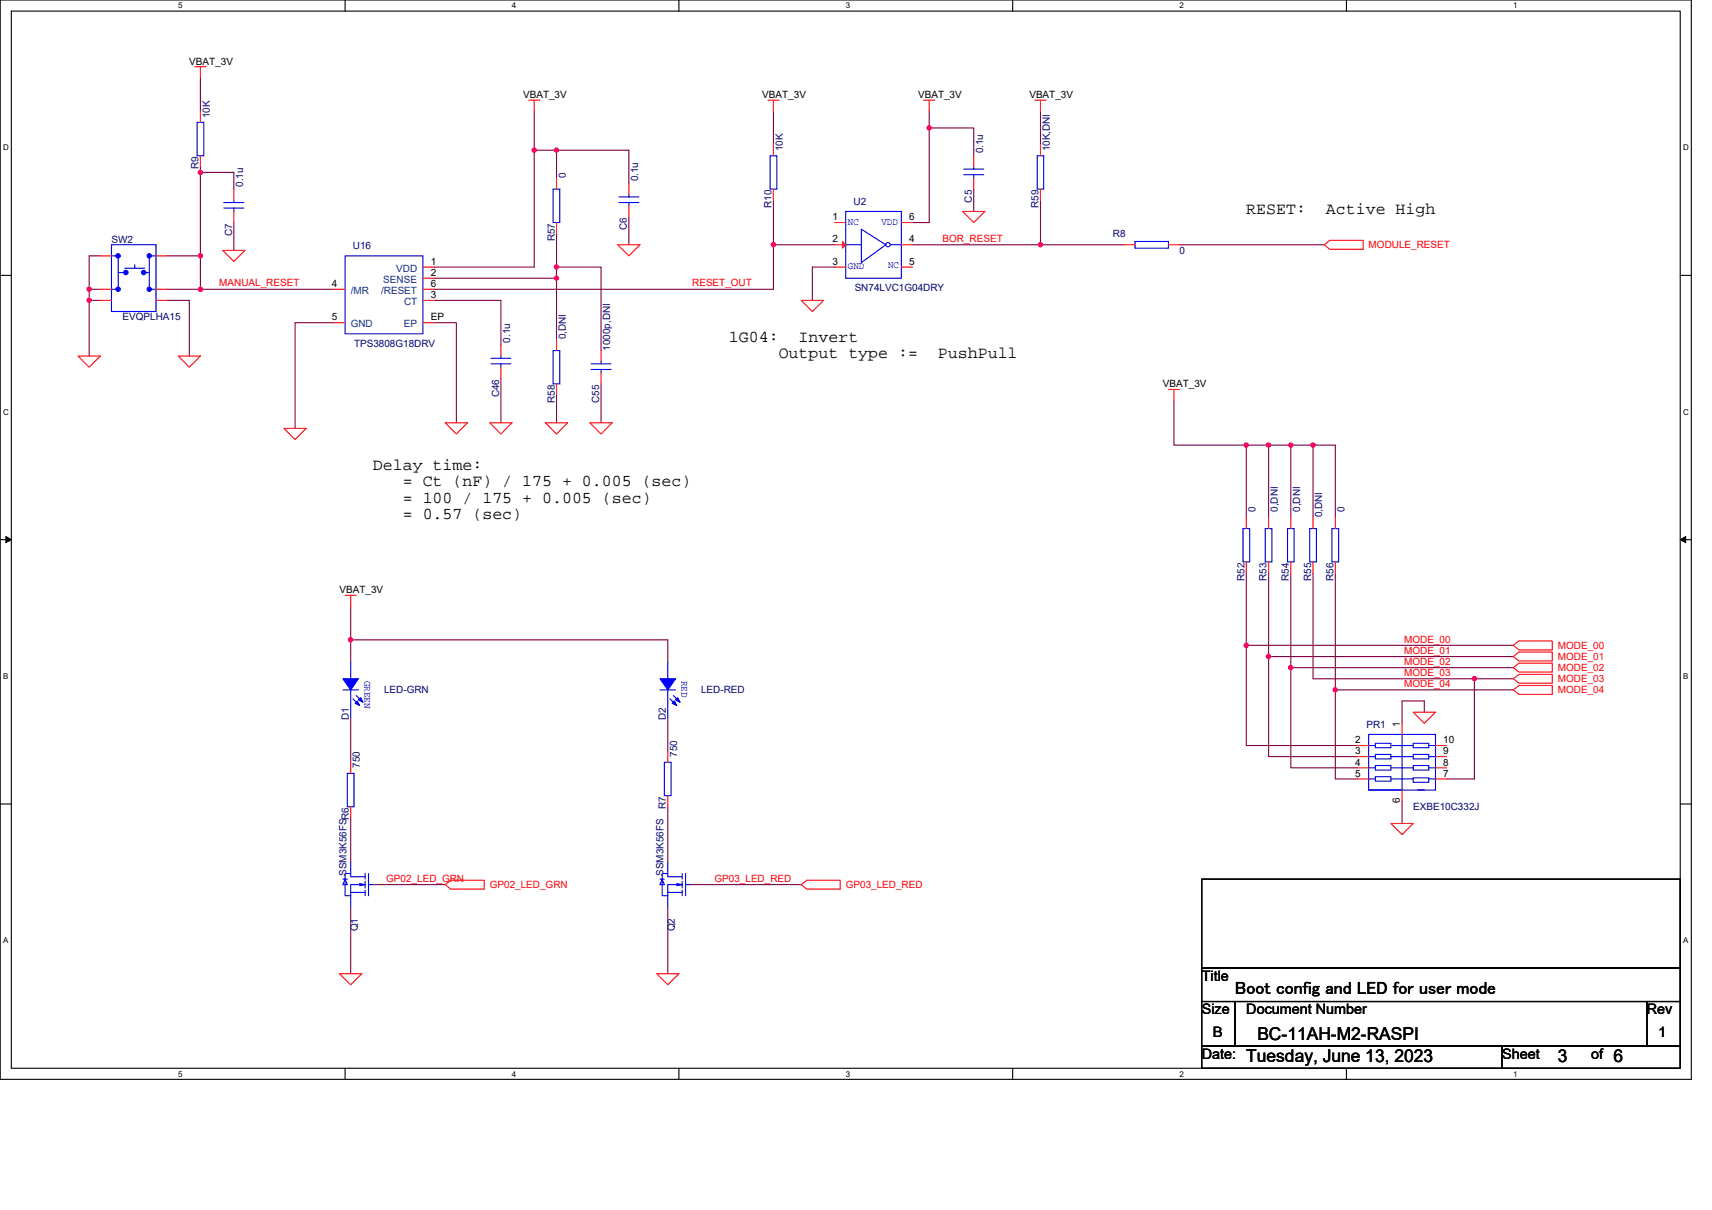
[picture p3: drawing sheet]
<svg xmlns="http://www.w3.org/2000/svg" width="297mm" height="210mm" viewBox="0 0 297 210" stroke-linecap="round" stroke-linejoin="round" font-family="sans-serif">
<path d="M0 0h293.5v187.2h-293.5zM2 1.9h289.5v183.4h-289.5z" fill="none" stroke="#000" stroke-width=".19"/>
<g fill="#fff">
<path d="M30.9 .2h.8v1.6h-.8z"/>
<path d="M30.9 185.5h.8v1.6h-.8z"/>
</g>
<path d="M59.9 0v1.9M59.9 185.3v1.9" fill="none" stroke="#000" stroke-width=".19"/>
<g fill="#fff">
<path d="M88.8 .2h.8v1.6h-.8z"/>
<path d="M88.8 185.5h.8v1.6h-.8z"/>
</g>
<path d="M117.8 0v1.9M117.8 185.3v1.9" fill="none" stroke="#000" stroke-width=".19"/>
<g fill="#fff">
<path d="M146.7 .2h.8v1.6h-.8z"/>
<path d="M146.7 185.5h.8v1.6h-.8z"/>
</g>
<path d="M175.7 0v1.9M175.7 185.3v1.9" fill="none" stroke="#000" stroke-width=".19"/>
<g fill="#fff">
<path d="M204.7 .2h.7v1.6h-.7z"/>
<path d="M204.7 185.5h.7v1.6h-.7z"/>
</g>
<path d="M233.6 0v1.9M233.6 185.3v1.9" fill="none" stroke="#000" stroke-width=".19"/>
<g fill="#fff">
<path d="M262.6 .2h.7v1.6h-.7z"/>
<path d="M262.6 185.5h.7v1.6h-.7z"/>
<path d="M.5 24.8h1v1.6h-1z"/>
<path d="M292 24.8h1v1.6h-1z"/>
<path d="M.5 70.7h1v1.5h-1z"/>
<path d="M292 70.7h1v1.5h-1z"/>
</g>
<path d="M0 47.8h2M291.5 47.8h2" fill="none" stroke="#000" stroke-width=".19"/>
<g fill="#fff">
<path d="M.5 116.5h.9v1.6h-.9z"/>
<path d="M292 116.5h.9v1.6h-.9z"/>
</g>
<path d="M0 93.6h2M291.5 93.6h2" fill="none" stroke="#000" stroke-width=".19"/>
<path d="M1 93.1l1 .5-1 .5zM291.5 93.6l1-.5v1z" fill="#000" stroke="#000" stroke-width=".17"/>
<g fill="#fff">
<path d="M.5 162.4h.9v1.5h-.9z"/>
<path d="M292 162.4h.9v1.5h-.9z"/>
</g>
<path d="M0 139.5h2M291.5 139.5h2M208.5 152.5h83v15.4h-83zM208.5 167.9h83v5.8h-83zM208.5 173.7h5.8v7.8h-5.8zM214.3 173.7h71.4v7.8h-71.4zM285.7 173.7h5.8v7.8h-5.8zM208.5 181.5h52.1v3.8h-52.1zM260.6 181.5h30.9v3.8h-30.9z" fill="none" stroke="#000" stroke-width=".19"/>
<g fill="none" stroke="#800040" stroke-width=".19">
<path d="M34.8 13.5v5.8M92.7 19.3v6.8M134.2 19.3v5.8M161.2 19.3v2.9M180.5 19.3v5.8M34.8 29v.9M34.8 29.9v14.5M34.8 29.9h5.8v2.9M40.6 38.6v4.8M92.7 26.1v20.2h-17.4M92.7 26.1h3.9M96.6 26.1h12.5v5.8"/>
<path d="M96.6 26.1v4.8M109.1 37.6v4.9M134.2 34.7v7.8M161.2 22.2h7.7v4.8M161.2 22.2v16.4h-2.9M168.9 32.8v3.9M180.5 34.7v7.8M15.5 50.2v1.9M15.5 52.1v9.7M15.5 50.2h1.9M15.5 52.1h1.9M17.4 44.4h-1.9v5.8"/>
<path d="M29 50.2h5.8M29 52.1h3.8v9.7M29 44.4h5.8M34.8 44.4v5.8M34.8 50.2h23.2M58 56h-6.8v18.3M75.3 52.1h11.6v7.7M75.3 48.3h21.3M75.3 56h3.9v17.3M96.6 40.5v5.8M96.6 48.3v10.6M96.6 48.3v-2h7.7v14.5"/>
<path d="M134.2 42.5h10.6M134.2 42.5v7.7h-58.9M144.8 46.3h-3.9v5.8M158.3 42.5h22.2M180.5 42.5h14.5M204.7 42.5h25.1M86.9 65.6v7.7M96.6 68.5v4.8M104.3 66.6v6.7M203.7 69.5v7.7h12.5M216.2 77.2v12.6M216.2 77.2h3.9"/>
<path d="M220.1 77.2h3.9M220.1 77.2v12.6M224 77.2h3.8M224 77.2v12.6M227.8 77.2h3.9v12.6M227.8 77.2v12.6M216.2 99.4v12.6M220.1 99.4v14.5M224 99.4v16.4M227.8 99.4v18.4h28M231.7 99.4v20.3M60.9 111h55v3.9"/>
<path d="M60.9 111v3.9M60.9 105.2v5.8M216.2 112v17.3h19.3M216.2 112h46.4M220.1 113.9h42.5M220.1 113.9v17.4h15.4M224 115.8h38.6M224 115.8v17.4h11.5M231.7 119.7v15.4h3.8M231.7 119.7h30.9M255.8 117.8v17.3h-4.8M255.8 117.8h6.8"/>
<path d="M60.9 124.5v7.7M115.9 140v9.6M115.9 124.5v5.8M243.3 139v3.9M247.1 123.5v-1.9h-3.8v3.9M60.9 141.9v7.7M60.9 157.3v11.6M64.7 153.5h12.6M115.9 157.3v11.6M119.7 153.5h19.3"/>
</g>
<g fill="#f0f" stroke="#f0f" stroke-width=".19">
<circle cx="216.2" cy="111.9" r=".38"/>
<circle cx="223.9" cy="115.8" r=".38"/>
<circle cx="231.7" cy="119.7" r=".38"/>
<circle cx="92.7" cy="26" r=".38"/>
<circle cx="161.2" cy="22.2" r=".38"/>
<circle cx="15.5" cy="50.2" r=".38"/>
<circle cx="15.5" cy="52.1" r=".38"/>
<circle cx="34.8" cy="50.2" r=".38"/>
<circle cx="34.8" cy="44.4" r=".38"/>
<circle cx="134.2" cy="42.4" r=".38"/>
<circle cx="216.2" cy="77.2" r=".38"/>
<circle cx="223.9" cy="77.2" r=".38"/>
<circle cx="220.1" cy="77.2" r=".38"/>
<circle cx="227.8" cy="77.2" r=".38"/>
<circle cx="60.8" cy="111" r=".38"/>
<circle cx="255.8" cy="117.7" r=".38"/>
<circle cx="220.1" cy="113.9" r=".38"/>
<circle cx="96.5" cy="26" r=".38"/>
<circle cx="96.5" cy="48.2" r=".38"/>
<circle cx="96.5" cy="46.3" r=".38"/>
<circle cx="34.8" cy="29.9" r=".38"/>
<circle cx="180.5" cy="42.4" r=".38"/>
</g>
<g fill="none" stroke="#f00" stroke-width=".19">
<path d="M33.8 11.6h1.9M34.8 11.6v1.9M34.8 19.3v1.9M91.7 17.4h2M92.7 17.4v1.9M133.2 17.4h2M134.2 17.4v1.9M160.2 17.4h2M161.2 17.4v1.9M179.6 17.4h1.9M180.5 17.4v1.9M34.8 27v2"/>
<path d="M40.6 32.8v1.9M40.6 36.7v1.9M96.6 38.6v1.9M96.6 30.9v1.9M109.1 31.9v1.9M109.1 35.7v1.9M134.2 32.8v1.9M134.2 25.1v1.9M144.8 38.6h1.9M156.4 38.6h1.9M167 36.7h3.9l-2 1.9zM168.9 27v2"/>
<path d="M168.9 30.9v1.9M180.5 32.8v1.9M180.5 25.1v1.9M17.4 44.4h1.9M17.4 50.2h1.9M17.4 52.1h1.9M27.1 44.4h1.9M27.1 50.2h1.9M27.1 52.1h1.9M38.6 43.4h3.9l-1.9 2zM58 50.2h1.9M58 56h1.9"/>
<path d="M73.4 46.3h1.9M73.4 48.3h1.9M73.4 52.1h1.9M73.4 50.2h1.9M73.4 56h1.9M86.9 59.8v2M96.6 58.9v1.9M107.2 42.5h3.8l-1.9 1.9zM139 52.1h3.9l-2 1.9zM144.8 42.5h1.9M144.8 46.3h1.9M156.4 42.5h1.9"/>
<path d="M156.4 46.3h1.9M195 42.5h1.9M202.7 42.5h2M229.8 42.5l.9-.8h5.8v1.5h-5.8zM13.5 61.8h3.9l-1.9 1.9zM30.9 61.8h3.9l-2 1.9zM49.3 74.3h3.8l-1.9 1.9zM77.3 73.3h3.8l-1.9 2zM85 73.3h3.8l-1.9 2zM86.9 63.7v1.9M94.6 73.3h3.9l-1.9 2zM96.6 66.6v1.9"/>
<path d="M102.3 73.3h3.9l-1.9 2zM104.3 60.8v1.9M104.3 64.7v1.9M202.7 67.6h2M203.7 67.6v1.9M216.2 97.5v1.9M216.2 89.8v1.9M220.1 97.5v1.9M220.1 89.8v1.9M224 97.5v1.9M224 89.8v1.9M227.8 97.5v1.9"/>
<path d="M227.8 89.8v1.9M231.7 97.5v1.9M231.7 89.8v1.9M59.9 103.3h1.9M60.9 103.3v1.9M60.9 114.9h.1M115.9 114.9h.1M262.6 112l.9-.8h5.8v1.5h-5.8zM262.6 113.9l.9-.8h5.8v1.6h-5.8zM262.6 115.8l.9-.8h5.8v1.6h-5.8zM262.6 117.8l.9-.8h5.8v1.5h-5.8zM262.6 119.7l.9-.8h5.8v1.6h-5.8z"/>
<path d="M60.9 140v1.9M60.9 132.2v2M60.9 124.5h.1M115.9 138v2M115.9 130.3v1.9M115.9 124.5h.1M235.5 129.3h2M235.5 131.3h2M235.5 133.2h2M235.5 135.1h2M243.3 125.5v1.9M243.3 137.1v1.9"/>
<path d="M245.2 123.5h3.9l-2 2zM249.1 135.1h1.9M249.1 133.2h1.9M249.1 131.3h1.9M249.1 129.3h1.9M60.9 149.6h.1M60.9 157.3h.1M64.7 153.5h.1M77.3 153.5l.9-.8h5.8v1.5h-5.8zM115.9 149.6h.1M115.9 157.3h.1M119.7 153.5h.1"/>
<path d="M139 153.5l1-.8h5.8v1.5h-5.8zM241.3 142.9h3.9l-1.9 1.9zM58.9 168.9h3.9l-1.9 1.9zM113.9 168.9h3.9l-1.9 1.9z"/>
</g>
<g fill="none" stroke="#00f" stroke-width=".19">
<path d="M34.2 21.2h1.2v5.8h-1.2zM38.8 36.1h3.5M38.8 35.1h3.5M40.6 34.7v.4M40.6 36.1v.6M96 32.8h1.1v5.8h-1.1zM107.4 35.1h3.4M107.4 34.2h3.4M109.1 33.8v.4M109.1 35.1v.6M133.6 27h1.2v5.8h-1.2zM146.7 36.7h9.7v11.6h-9.7z"/>
<path d="M149.5 39.8l4.2 2.7-4.2 3.1zM167.2 30.3h3.5M167.2 29.3h3.5M168.9 29v.3M168.9 30.3v.6M180 27h1.1v5.8h-1.1zM19.3 50.2h1M19.3 42.5h7.8v11.5h-7.8zM19.5 44.4h.8M20.5 44.6v5.6M20.5 47.3h1.2M21.7 46.5h3.4"/>
<path d="M23.4 45.9v.6M25.1 47.3h.8M25.9 44.8v5.2M26.1 50.2h1M26.1 44.4h1M59.9 44.4h13.5v13.5h-13.5zM146.7 42.5h2.8M154.5 42.5h1.9M196.9 41.9h5.8v1.2h-5.8zM85.2 63.1h3.4M85.2 62.1h3.4M86.9 61.8v.3"/>
<path d="M86.9 63.1v.6M96 60.8h1.1v5.8h-1.1zM102.5 64.1h3.5M102.5 63.1h3.5M104.3 62.7v.4M104.3 64.1v.6M215.7 91.7h1.1v5.8h-1.1zM219.5 91.7h1.2v5.8h-1.2zM223.4 91.7h1.1v5.8h-1.1zM227.2 91.7h1.2v5.8h-1.2zM231.1 91.7h1.2v5.8h-1.2zM59.5 119.7h2.7"/>
<path d="M60.9 114.9v4.8M60.9 118.7v5.8M114.5 119.7h2.7M115.9 114.9v4.8M115.9 118.7v5.8M60.3 134.2h1.1v5.8h-1.1zM61.2 121.2l1.2 1.2M61.8 120.6l1.2 1.2M115.3 132.2h1.1v5.8h-1.1zM116.2 121.2l1.2 1.2M116.8 120.6l1.2 1.2M237.5 127.4h11.6v9.7h-11.6z"/>
<path d="M237.5 129.3h1.1M237.5 131.3h1.1M237.5 133.2h1.1M237.5 135.1h1.1M238.6 128.9h2.7v.8h-2.7zM238.6 130.9h2.7v.8h-2.7zM238.6 132.8h2.7v.8h-2.7zM238.6 134.7h2.7v.8h-2.7zM241.3 131.3h3.9M241.3 133.2h3.9M241.3 135.1h3.9M241.5 129.3h3.7"/>
<path d="M243.3 127.4v9.7h-5.8M245.2 128.9h2.7v.8h-2.7zM245.2 134.9h2.7v.8h-2.7zM245.2 132.8h2.7v.8h-2.7zM245.2 130.9h2.7v.8h-2.7zM246 137.1h1.1M247.9 129.3h1.2M247.9 135.1h1.2M247.9 133.2h1.2M247.9 131.3h1.2M59.5 152.5h.8M59.9 152.5l.4 1h-.8z"/>
<path d="M60.9 149.6v2.5h2.4M60.9 151.5h-1v3.9h1M60.9 154.8h2.4M62.4 153.3l.9 .2-.9 .1M63.3 154.4v1M63.3 153.5h-2.4v3.8M63.3 152.9v1.2M63.3 151.5v1M63.9 151.5v3.9M63.9 153.5h.8M114.5 152.5h.8M114.9 152.5l.4 1h-.8z"/>
<path d="M115.9 154.8h2.5M115.9 149.6v2.5h2.5M115.9 151.5h-1v3.9h1M117.4 153.3l1 .2-1 .1M118.4 153.5h-2.5v3.8M118.4 154.4v1M118.4 152.9v1.2M118.4 151.5v1M119 151.5v3.9M119 153.5h.7"/>
<circle cx="154.1" cy="42.4" r=".38"/>
</g>
<g fill="#00f" stroke="#00f" stroke-width=".19">
<path d="M62 121.6l.4 .8-.8-.4z" fill-rule="evenodd"/>
<path d="M62.2 121.4l.4-.4 .4 .8z" fill-rule="evenodd"/>
<path d="M59.5 117.8h2.7l-1.3 1.9z" fill-rule="evenodd"/>
<path d="M117 121.6l.4 .8-.8-.4z" fill-rule="evenodd"/>
<path d="M117.6 121l.4 .8-.8-.4z" fill-rule="evenodd"/>
<path d="M114.5 117.8h2.7l-1.3 1.9z" fill-rule="evenodd"/>
<circle cx="20.5" cy="44.4" r=".38"/>
<circle cx="20.5" cy="50.2" r=".38"/>
<circle cx="25.9" cy="50.2" r=".38"/>
<circle cx="25.9" cy="44.4" r=".38"/>
<circle cx="24.9" cy="47.3" r=".38"/>
<circle cx="21.8" cy="47.3" r=".38"/>
</g>
<path d="M146.2 41.9l.5 .6-.5 .5z" fill="#f00" stroke="#f00" stroke-width=".19"/>
<g font-size="3.1">
<text x="214.3" y="172.5">Boot config and LED for user mode</text>
<text x="216.2" y="184.2">Tuesday, June 13, 2023</text>
<text x="218.2" y="180.3">BC-11AH-M2-RASPI</text>
<text x="270.3" y="184.2">3</text>
<text x="279.9" y="184.2">6</text>
</g>
<g font-size="2.9">
<text x="216.2" y="37">RESET:</text>
<text x="230.1" y="37">Active High</text>
<text x="126.5" y="59.2">1G04:</text>
<text x="138.6" y="59.2">Invert</text>
<text x="135.1" y="62.1">Output type :=</text>
<text x="162.7" y="62.1">PushPull</text>
<text x="64.7" y="81.4">Delay time:</text>
<text x="69.9" y="84.3">= Ct (nF) / 175 + 0.005 (sec)</text>
<text x="69.9" y="87.2">= 100 / 175 + 0.005 (sec)</text>
<text x="69.9" y="90.1">= 0.57 (sec)</text>
</g>
<g font-size="2.5">
<text x="208.5" y="170.2">Title</text>
<text x="208.5" y="176">Size</text>
<text x="210.5" y="179.8">B</text>
<text x="216.2" y="176">Document Number</text>
<text x="285.7" y="176">Rev</text>
<text x="287.7" y="179.8">1</text>
<text x="208.5" y="183.7">Date:</text>
<text x="260.6" y="183.7">Sheet</text>
<text x="276.1" y="183.7">of</text>
</g>
<g font-size="1.7">
<text x="32.8" y="11.2">VBAT_3V</text>
<text x="90.8" y="17">VBAT_3V</text>
<text x="132.3" y="17">VBAT_3V</text>
<text x="159.3" y="17">VBAT_3V</text>
<text x="178.6" y="17">VBAT_3V</text>
<text x="144.4" y="38.2">1</text>
<text x="157.8" y="38.2">6</text>
<text x="74.7" y="47.9">2</text>
<text x="74.7" y="45.9">1</text>
<text x="144.4" y="42.1">2</text>
<text x="144.4" y="45.9">3</text>
<text x="157.8" y="42.1">4</text>
<text x="157.8" y="45.9">5</text>
<text x="57.5" y="49.8">4</text>
<text x="74.7" y="51.7">3</text>
<text x="74.7" y="49.8">6</text>
<text x="57.5" y="55.6">5</text>
<text x="74.7" y="55.6">EP</text>
<text x="201.8" y="67.2">VBAT_3V</text>
<text x="58.9" y="102.9">VBAT_3V</text>
<text x="235.1" y="128.9">2</text>
<text x="235.1" y="130.9">3</text>
<text x="242.9" y="126" transform="rotate(-90 242.9 126)">1</text>
<text x="250.4" y="130.9">9</text>
<text x="250.4" y="128.9">10</text>
<text x="235.1" y="132.8">4</text>
<text x="235.1" y="134.7">5</text>
<text x="250.4" y="134.7">7</text>
<text x="250.4" y="132.8">8</text>
<text x="242.9" y="139.4" transform="rotate(-90 242.9 139.4)">6</text>
</g>
<g font-size="1.7" fill="#000080">
<text x="36.4" y="20.5" transform="rotate(-90 36.4 20.5)">10K</text>
<text x="34.5" y="29.3" transform="rotate(-90 34.5 29.3)">R9</text>
<text x="135.8" y="26.2" transform="rotate(-90 135.8 26.2)">10K</text>
<text x="170.6" y="26.6" transform="rotate(-90 170.6 26.6)">0.1u</text>
<text x="182.1" y="26.2" transform="rotate(-90 182.1 26.2)">10K,DNI</text>
<text x="42.2" y="32.4" transform="rotate(-90 42.2 32.4)">0.1u</text>
<text x="98.2" y="30.9" transform="rotate(-90 98.2 30.9)">0</text>
<text x="110.7" y="31.5" transform="rotate(-90 110.7 31.5)">0.1u</text>
<text x="148.1" y="35.5">U2</text>
<text x="168.6" y="35.1" transform="rotate(-90 168.6 35.1)">C5</text>
<text x="40.3" y="40.9" transform="rotate(-90 40.3 40.9)">C7</text>
<text x="96.2" y="41.9" transform="rotate(-90 96.2 41.9)">R57</text>
<text x="108.8" y="40" transform="rotate(-90 108.8 40)">C6</text>
<text x="133.9" y="36.1" transform="rotate(-90 133.9 36.1)">R10</text>
<text x="180.2" y="36.1" transform="rotate(-90 180.2 36.1)">R59</text>
<text x="193.1" y="41.1">R8</text>
<text x="19.3" y="42.1">SW2</text>
<text x="61.2" y="43.2">U16</text>
<text x="204.7" y="44">0</text>
<text x="148.3" y="50.6">SN74LVC1G04DRY</text>
<text x="21.3" y="55.6">EVQPLHA15</text>
<text x="88.5" y="59.5" transform="rotate(-90 88.5 59.5)">0.1u</text>
<text x="98.2" y="58.9" transform="rotate(-90 98.2 58.9)">0,DNI</text>
<text x="61.4" y="60.2">TPS3808G18DRV</text>
<text x="105.9" y="60.8" transform="rotate(-90 105.9 60.8)">1000p,DNI</text>
<text x="86.6" y="68.9" transform="rotate(-90 86.6 68.9)">C46</text>
<text x="96.2" y="69.9" transform="rotate(-90 96.2 69.9)">R58</text>
<text x="103.9" y="69.9" transform="rotate(-90 103.9 69.9)">C55</text>
<text x="217.8" y="88.8" transform="rotate(-90 217.8 88.8)">0</text>
<text x="221.7" y="88.8" transform="rotate(-90 221.7 88.8)">0,DNI</text>
<text x="225.6" y="88.8" transform="rotate(-90 225.6 88.8)">0,DNI</text>
<text x="229.4" y="89.8" transform="rotate(-90 229.4 89.8)">0,DNI</text>
<text x="233.3" y="88.8" transform="rotate(-90 233.3 88.8)">0</text>
<text x="215.9" y="100.8" transform="rotate(-90 215.9 100.8)">R52</text>
<text x="219.8" y="100.8" transform="rotate(-90 219.8 100.8)">R53</text>
<text x="223.6" y="100.8" transform="rotate(-90 223.6 100.8)">R54</text>
<text x="227.5" y="100.8" transform="rotate(-90 227.5 100.8)">R55</text>
<text x="231.4" y="100.8" transform="rotate(-90 231.4 100.8)">R56</text>
<text x="60.5" y="124.9" transform="rotate(-90 60.5 124.9)">D1</text>
<text x="66.6" y="120.3">LED-GRN</text>
<text x="115.5" y="124.9" transform="rotate(-90 115.5 124.9)">D2</text>
<text x="121.6" y="120.3">LED-RED</text>
<text x="117.5" y="131.3" transform="rotate(-90 117.5 131.3)">750</text>
<text x="237.1" y="126.2">PR1</text>
<text x="62.5" y="133.2" transform="rotate(-90 62.5 133.2)">750</text>
<text x="115.5" y="140.3" transform="rotate(-90 115.5 140.3)">R7</text>
<text x="245.2" y="140.5">EXBE10C332J</text>
<text x="60.1" y="151.9" transform="rotate(-90 60.1 151.9)">SSM3K56FSR6</text>
<text x="115.1" y="151.9" transform="rotate(-90 115.1 151.9)">SSM3K56FS</text>
<text x="62.1" y="161.6" transform="rotate(-90 62.1 161.6)">Q1</text>
<text x="117.1" y="161.6" transform="rotate(-90 117.1 161.6)">Q2</text>
</g>
<g font-size="1.7" fill="#00f">
<text x="147.1" y="39">NC</text>
<text x="152.9" y="39">VDD</text>
<text x="147.1" y="46.7">GND</text>
<text x="154.1" y="46.5">NC</text>
<text x="63.2" y="118.1" transform="rotate(90 63.2 118.1)">GREEN</text>
<text x="118.2" y="118.1" transform="rotate(90 118.2 118.1)">RED</text>
</g>
<g font-size="1.7" fill="#f00">
<text x="163.5" y="42">BOR_RESET</text>
<text x="237.5" y="43.1">MODULE_RESET</text>
<text x="38.1" y="49.7">MANUAL_RESET</text>
<text x="120.1" y="49.7">RESET_OUT</text>
<text x="243.6" y="111.5">MODE_00</text>
<text x="243.6" y="113.4">MODE_01</text>
<text x="270.3" y="112.5">MODE_00</text>
<text x="243.6" y="115.3">MODE_02</text>
<text x="243.6" y="117.3">MODE_03</text>
<text x="243.6" y="119.2">MODE_04</text>
<text x="270.3" y="114.5">MODE_01</text>
<text x="270.3" y="116.4">MODE_02</text>
<text x="270.3" y="118.3">MODE_03</text>
<text x="270.3" y="120.3">MODE_04</text>
<text x="67" y="153">GP02_LED_GRN</text>
<text x="85" y="154.1">GP02_LED_GRN</text>
<text x="124" y="153">GP03_LED_RED</text>
<text x="146.7" y="154.1">GP03_LED_RED</text>
</g>
<g font-size="1.7" fill="#004080">
<text x="68.7" y="47.1">VDD</text>
<text x="60.9" y="51">/MR</text>
<text x="66.1" y="51">/RESET</text>
<text x="66.5" y="49">SENSE</text>
<text x="70.1" y="52.9">CT</text>
<text x="60.9" y="56.8">GND</text>
<text x="70.1" y="56.8">EP</text>
</g>
<g font-size="1.4">
<text x="30.9" y="1.5">5</text>
<text x="88.8" y="1.5">4</text>
<text x="146.7" y="1.5">3</text>
<text x="204.7" y="1.5">2</text>
<text x="262.6" y="1.5">1</text>
<text x=".5" y="26.1">D</text>
<text x="292" y="26.1">D</text>
<text x=".5" y="71.9">C</text>
<text x="292" y="71.9">C</text>
<text x=".5" y="117.8">B</text>
<text x="292" y="117.8">B</text>
<text x=".5" y="163.6">A</text>
<text x="292" y="163.6">A</text>
<text x="30.9" y="186.8">5</text>
<text x="88.8" y="186.8">4</text>
<text x="146.7" y="186.8">3</text>
<text x="204.7" y="186.8">2</text>
<text x="262.6" y="186.8">1</text>
</g>
</svg>
